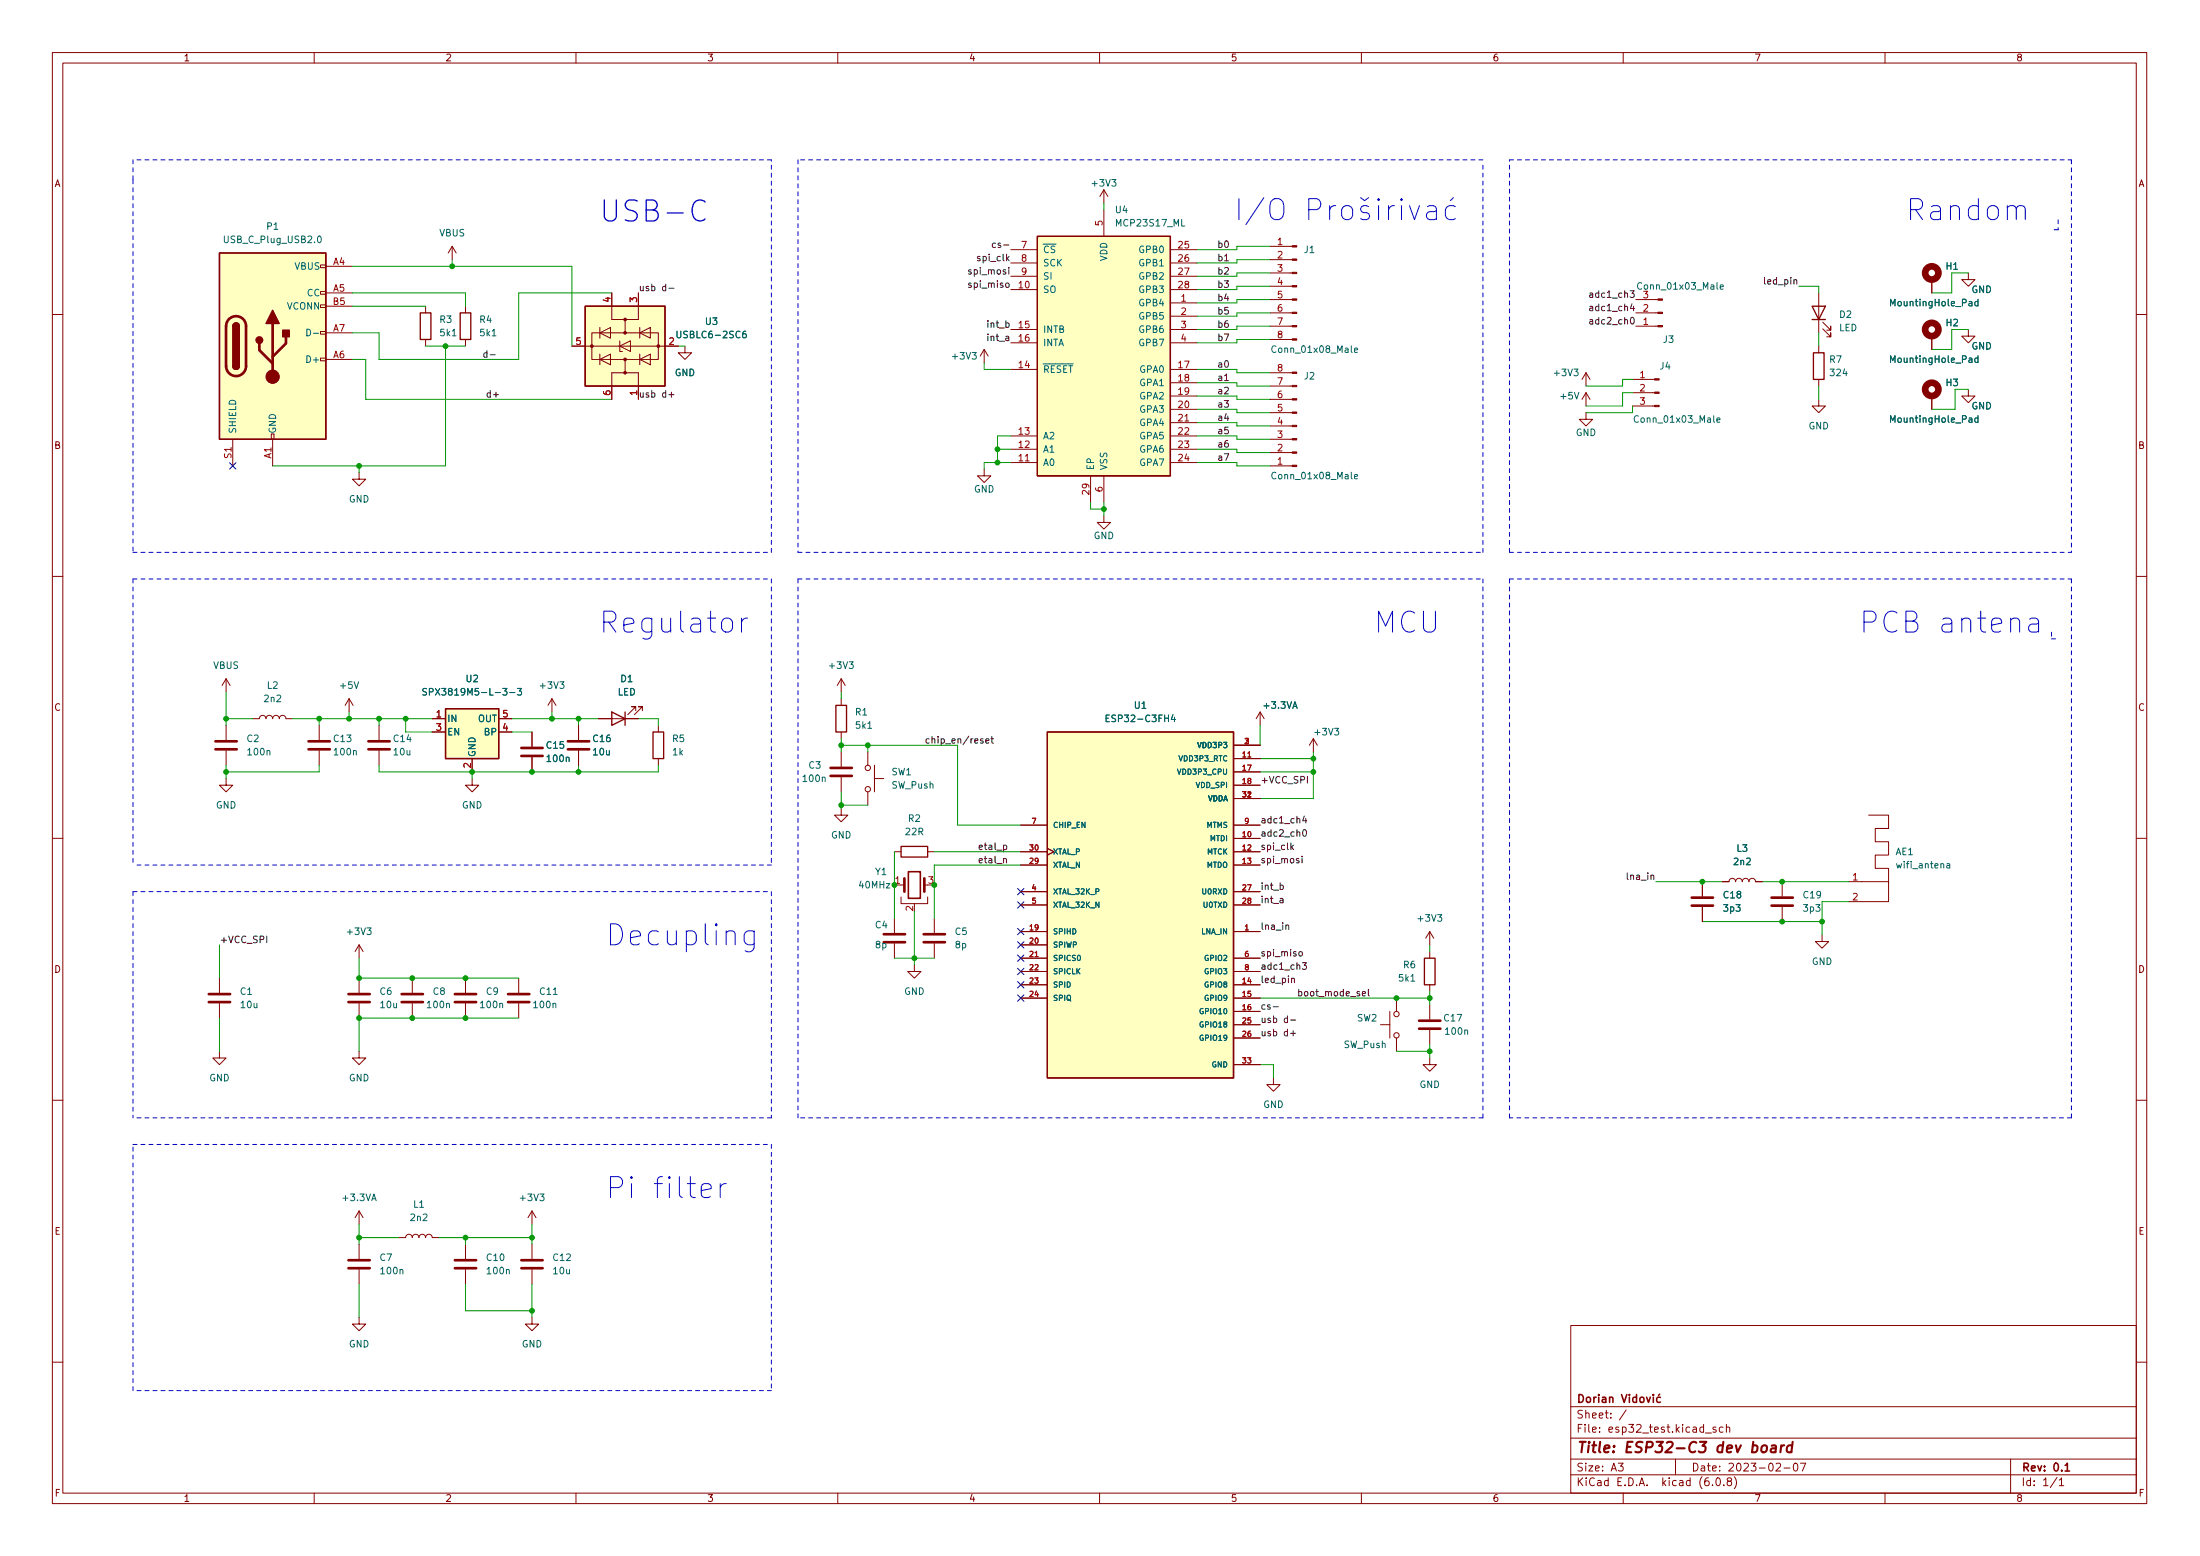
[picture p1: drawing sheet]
<svg xmlns="http://www.w3.org/2000/svg" width="420mm" height="297mm" viewBox="0 0 420 297" stroke-linecap="round" stroke-linejoin="round" font-family="sans-serif">
<g fill="none" stroke="#840000" stroke-width=".19">
<path d="M10 10h400v277h-400zM12 12h396v273h-396zM60 10v2M110 10v2M160 10v2M210 10v2M260 10v2M310 10v2M360 10v2M210.8 36.2l.8 1.3M210.8 36.2v2.6M210.8 36.2l-.7 1.3"/>
<path d="M61.2 58.2h1v.5h-1zM61.2 55.7h1v.5h-1zM61.2 50.6h1v.5h-1zM62.2 50.8h5.1M62.2 55.9h5.1M62.2 58.5h5.1M81.3 58.5v1.2M86.4 47l-.8 1.3M86.4 47v2.6M86.4 47l.7 1.3M88.9 58.5v1.2M116.8 55.9v5.1h2.6v2.5"/>
<path d="M121.9 55.9v5.1h-2.5M193 55.3h5.1M193 47.7h5.1M193 50.2h5.1M193 52.7h5.1M210.8 40v5.1M223.5 57.8h5.1M223.5 55.3h5.1M223.5 47.7h5.1M223.5 50.2h5.1M223.5 52.7h5.1M242.6 57.2h4.2"/>
<path d="M242.6 59.7h4.2M242.6 54.6h4.2M242.6 52.1h4.2M242.6 49.6h4.2M242.6 47h4.2M312.4 57.2h4.2M312.4 59.7h4.2M347.3 55.9v7.6M368.9 53.4v2.5M375.9 52.1v1.3h1.3l-1.3 1.2-1.3-1.2h1.3M10 60h2M61.2 68.4h1v.5h-1z"/>
<path d="M61.2 63.3h1v.5h-1zM62.2 68.6h5.1M62.2 63.5h5.1M81.3 64.8v1.3M88.9 64.8v1.3M109.2 66.1h20.3M113 63.5h12.7v5.1h-12.7zM114.6 68.6l2-1v2zM114.6 63.5l2-1v2.1zM114.6 62.5v2.1M114.6 67.6v2M118.4 66.1l2-1v2z"/>
<path d="M118.4 65.1v2h.5M119.4 68.6v2.6h-2.6v5M119.4 71.2h2.5v5M122.2 68.6l2-1v2zM122.2 63.5l2-1v2.1zM122.2 62.5v2.1M122.2 67.6v2M130.8 66.1v1.2h1.3l-1.3 1.3-1.3-1.3h1.3M188 66.7l-.8 1.3M188 66.7v2.6M188 66.7l.7 1.3M193 70.5h5.1"/>
<path d="M193 62.9h5.1M193 65.4h5.1M223.5 70.5h5.1M223.5 62.9h5.1M223.5 65.4h5.1M223.5 73.1h5.1M223.5 75.6h5.1M223.5 60.4h5.1M223.5 78.1h5.1M242.6 62.3h4.2M242.6 71.2h4.2M242.6 64.8h4.2"/>
<path d="M242.6 73.7h4.2M242.6 76.2h4.2M242.6 78.8h4.2M302.9 78.8v1.2h1.3l-1.3 1.3-1.3-1.3h1.3M302.9 71.2l-.8 1.2M302.9 71.2v2.5M302.9 75v2.5M302.9 71.2l.8 1.2M302.9 75l-.8 1.2M302.9 75l.8 1.2M311.8 77.5h4.2M311.8 75h4.2"/>
<path d="M311.8 72.4h4.2M312.4 62.3h4.2M347.3 76.2v1.3h-1.2l1.2 1.3 1.3-1.3h-1.3M347.3 66.1v1.2M347.3 72.4v1.3M348.1 62.8l1.5 1.5v-.8v.8h-.7M348.1 61.5l1.5 1.5v-.7v.7h-.7M368.9 64.2v2.5M368.9 75.6v2.5M375.9 62.9v1.3h1.3l-1.3 1.2-1.3-1.2h1.3M375.9 74.3v1.3h1.3l-1.3 1.3-1.3-1.3h1.3M408 60h2"/>
<path d="M44.4 83.9v5M51.8 82.8h.5v1.1h-.5zM52.1 83.9v5M68.6 90.2v1.3h1.2l-1.2 1.2-1.3-1.2h1.3M188 89.6v1.2h1.2l-1.2 1.3-1.3-1.3h1.3M193 88.3h5.1M193 85.8h5.1M193 83.2h5.1M208.3 90.8v5.1M210.8 98.5v1.2h1.3l-1.3 1.3-1.3-1.3h1.3M210.8 90.8v5.1M223.5 88.3h5.1"/>
<path d="M223.5 85.8h5.1M223.5 83.2h5.1M223.5 80.7h5.1M242.6 81.3h4.2M242.6 83.9h4.2M242.6 86.4h4.2M242.6 88.9h4.2M10 110h2M408 110h2M43.2 129.6l-.8 1.2M43.2 129.6v2.5M43.2 138.5v2.8"/>
<path d="M43.2 129.6l.7 1.2M48.3 137.2h1.2M49.5 137.2a.64 .64 0 0 1 .7-.6 .64 .64 0 0 1 .6 .6 .64 .64 0 0 1 .6-.6 .64 .64 0 0 1 .7 .6 .64 .64 0 0 1 .6-.6 .64 .64 0 0 1 .6 .6 .64 .64 0 0 1 .7-.6 .64 .64 0 0 1 .6 .6M54.6 137.2h1.3M61 138.5v2.8M66.7 133.4l-.8 1.3M66.7 133.4v2.5M66.7 133.4l.7 1.3M72.4 138.5v2.8M82.5 137.2h2.6M82.5 139.7h2.6M95.2 137.2h2.6"/>
<path d="M95.2 139.7h2.6M101.6 139.7v2.8M105.4 133.4l-.8 1.3M105.4 133.4v2.5M105.4 133.4l.8 1.3M110.5 138.5v2.8M114.3 137.2h7.6M121.4 135.7v-.8h-.8h.8l-1.5 1.5M122.7 135.7v-.8h-.8h.8l-1.5 1.5M125.7 138.5v1.2M160.7 129.6v2.5M160.7 133.4v1.3"/>
<path d="M160.7 139.7v1.3M160.7 129.6l-.8 1.2M160.7 129.6l.7 1.2M240.7 135.9l-.8 1.3M240.7 135.9v2.6M240.7 135.9l.7 1.3M43.2 148.6v1.3h1.2l-1.2 1.3-1.3-1.3h1.3M43.2 143.3v2.8M61 143.3v2.8M72.4 143.3v2.8M90.2 148.6v1.3h1.2l-1.2 1.3-1.3-1.3h1.3M90.2 144.8v2.6"/>
<path d="M101.6 144.6v2.8M110.5 143.3v2.8M125.7 144.8v1.3M160.7 154.3v1.3h1.2l-1.2 1.3-1.3-1.3h1.3M160.7 143.5v2.8M160.7 148.4v2.8M165.7 143.5v2.6M165.7 151.2v2.5M167 148.6h1.8M167 146.1v5.1M194.9 157.5h5.1M235.6 144.8h5.1"/>
<path d="M235.6 147.4h5.1M235.6 149.9h5.1M235.6 142.3h5.1M235.6 152.4h5.1M235.6 157.5h5.1M250.8 141l-.7 1.3M250.8 141v2.5M250.8 141l.8 1.3M356.9 155.6h3.8v2.6h-2.6v2.5h2.6v2.5h-2.6v2.6h2.6v2.5M10 160h2M170.8 162.6h1.3M170.8 175.3v2.8"/>
<path d="M172.1 171.2v1.3h5.1v-1.3M172.1 168.9h.6M176.5 168.9h.7M177.2 162.6h1.2M178.4 175.3v2.8M194.9 162.6h5.1M194.9 177.8h5.1M194.9 165.1h5.1M194.9 170.2h5.1M194.9 172.8h5.1M200 162l1.3 .6-1.3 .6M235.6 160.1h5.1"/>
<path d="M235.6 162.6h5.1M235.6 177.8h5.1M235.6 165.1h5.1M235.6 170.2h5.1M235.6 172.8h5.1M273 177.8v2.6M273 177.8l.8 1.3M273 177.8l-.7 1.3M325.1 168.3v2.8M325.1 173.1v2.8M328.9 168.3h1.3a.64 .64 0 0 1 .6-.6 .64 .64 0 0 1 .7 .6 .64 .64 0 0 1 .6-.6 .64 .64 0 0 1 .6 .6 .64 .64 0 0 1 .7-.6 .64 .64 0 0 1 .6 .6 .64 .64 0 0 1 .6-.6 .64 .64 0 0 1 .7 .6h1.2M340.4 168.3v2.8"/>
<path d="M340.4 173.1v2.8M348 178.5v1.2h1.2l-1.2 1.3-1.3-1.3h1.3M353.1 168.3h7.6v3.8h-7.6M408 160h2M41.9 186.7v2.8M41.9 191.6v2.7M68.6 180.4v2.5M68.6 186.7v2.8M68.6 191.6v2.7M68.6 180.4l-.8 1.2M68.6 180.4l.7 1.2M78.7 186.7v2.8"/>
<path d="M78.7 191.6v2.7M88.9 186.7v2.8M88.9 191.6v2.7M99.1 186.7v2.8M99.1 191.6v2.7M170.8 180.1v2.8M174.6 184.2v1.3h1.3l-1.3 1.2-1.2-1.2h1.2M178.4 180.1v2.8M194.9 188h5.1M194.9 190.5h5.1M194.9 180.4h5.1M194.9 182.9h5.1"/>
<path d="M194.9 185.5h5.1M235.6 195.6h5.1M235.6 188h5.1M235.6 190.5h5.1M235.6 193.1h5.1M235.6 182.9h5.1M235.6 185.5h5.1M235.6 198.2h5.1M263.7 195.6h1.7M265.4 193.1v5.1M266.7 190.5v2.6M266.7 198.2v2.5"/>
<path d="M273 181.6v1.3M273 188v1.3M273 191.8v2.8M273 196.6v2.8M10 210h2M41.9 200.7v1.3h1.3l-1.3 1.2-1.3-1.2h1.3M68.6 200.7v1.3h1.2l-1.2 1.2-1.3-1.2h1.3M235.6 203.2h5.1M243.2 205.8v1.2h1.3l-1.3 1.3-1.3-1.3h1.3M273 202v1.2h-1.2l1.2 1.3 1.3-1.3h-1.3M408 210h2M68.6 231.2l-.8 1.2"/>
<path d="M68.6 231.2v2.5M68.6 237.5v2.8M68.6 231.2l.7 1.2M76.2 236.3h1.3a.64 .64 0 0 1 .6-.7 .64 .64 0 0 1 .6 .7 .64 .64 0 0 1 .7-.7 .64 .64 0 0 1 .6 .7 .64 .64 0 0 1 .6-.7 .64 .64 0 0 1 .7 .7 .64 .64 0 0 1 .6-.7 .64 .64 0 0 1 .6 .7h1.3M88.9 237.5v2.8M101.6 231.2v2.5M101.6 237.5v2.8M101.6 231.2l-.8 1.2M101.6 231.2l.8 1.2M68.6 251.5v1.3h1.2l-1.2 1.2-1.3-1.2h1.3M68.6 242.4v2.7M88.9 242.4v2.7"/>
<path d="M101.6 251.5v1.3h1.3l-1.3 1.2-1.3-1.2h1.3M101.6 242.4v2.7M300 253h108v32h-108zM10 260h2M300 278.5h108M300 274.5h108M300 268.5h108M309.1 279.3h.9l-.5 .6 .4 .1v.7l-.2 .1-.6-.1M310.6 269.1l-1.3 2M320 278.5v3M325.7 273.6h1.1M327.7 272.5l-.3-.1-.3 .2 .1 .2 .5 .2v.3h-.6"/>
<path d="M329.1 272.5l-.5-.1-.2 .3 .1 .6h.6M329.7 272.6l.2-.2 .4 .1v.9M329.7 271.9v1.5M339.2 279.5l.6-.2 .2 .2 .1 .2-1 1.1h1M342.7 279.4l.2-.1a.8 .8 0 0 1 .5 .8 .8 .8 0 0 1-.5 .7 1 1 0 0 1-.2-1.4zM343.8 279.3h1.1l-.7 1.5M384 278.5v6.5M408 260h2M60 285v2M110 285v2M160 285v2M210 285v2"/>
<path d="M260 285v2M300 281.5h108M310 285v2M327.1 283.5v.1M327.9 282.2l.2-.1a.8 .8 0 0 1 .5 .8 .8 .8 0 0 1-.5 .7 1 1 0 0 1-.2-1.4zM329.2 283.5v.1M330.1 282.8l-.2-.3v-.2l.2-.2 .5 .1 .1 .2-.1 .2-.6 .2-.1 .2v.5l.2 .1h.3l.3-.3-.1-.4-.2-.1M331.2 281.9a1.72 1.72 0 0 1 0 2.3M340.7 280.2h1.2M360 285v2M392.9 282l-1.3 2M393.3 282.5l.4-.4v1.5"/>
<path d="M393.3 283.6h.8"/>
<circle cx="165.7" cy="150.7" r=".51"/>
<circle cx="165.7" cy="146.6" r=".51"/>
<circle cx="266.7" cy="197.6" r=".51"/>
<circle cx="266.7" cy="193.6" r=".51"/>
</g>
<g fill="none" stroke="#840000" stroke-width=".3">
<path d="M173.5 166.4h2.3v5.1h-2.3zM301.5 266.2a.76 .76 0 0 1 .9 .8 .76 .76 0 0 1-.9 .7zM303.1 266.8l.4-.1 .3 .3v.4l-.3 .3-.4-.1-.1-.2zM304.4 266.7v1M304.8 266.7l-.3 .1-.1 .2M305.3 266.2v.2M305.3 266.7v1M306 266.8h.6l.1 .9M306.7 267.1h-.5a.29 .29 0 0 0-.2 .3 .29 .29 0 0 0 .2 .3l.5-.1M307.4 266.9l.2-.2 .4 .1v.9M307.4 266.7v1M309.7 266.2l.5 1.5 .5-1.5"/>
<path d="M311.2 266.2v.2M311.2 266.7v1M312.5 266.8l-.4-.1-.3 .3 .2 .6h.5M312.5 266.2v1.5M313.3 266.8l.4-.1 .3 .3v.4l-.3 .3-.4-.1-.1-.2zM314.5 266.7l.3 1 .4-1M315.8 266.2v.2M315.8 266.7v1M317 266.1l-.2 .3M317.1 266.8l-.4-.1-.3 .3 .1 .6h.6M394.4 279.7l.4-.4v1.5M394.4 280.8h.9"/>
</g>
<path d="M336.5 276.1a.52 .52 0 0 1 .6-.2 .52 .52 0 0 1 .4 .4l-.1 .6a.55 .55 0 0 1-.5 .4 .55 .55 0 0 1-.5-.4zM338.4 276h.7v1.2M339.2 276.4l-.7 .1a.4 .4 0 0 0-.3 .3 .4 .4 0 0 0 .2 .4l.7-.1M340.2 275.9l-.2 1.3M340.8 275.9l-.4 .1-.3 .3M342.3 276a.66 .66 0 0 0-1 .3l-.1 .6 .2 .2h.7M342.4 275.2l-.3 2" fill="none" stroke="#840000" stroke-width=".4"/>
<g fill="#ffffc2" stroke="#ffffc2" stroke-width=".19">
<path d="M41.9 48.3h20.3v35.6h-20.3z"/>
<path d="M111.8 58.5h15.2v15.2h-15.2z"/>
<path d="M85.1 135.3h10.1v9.5h-10.1z"/>
<path d="M200 139.7h35.6v66.1h-35.6z"/>
<path d="M198.1 45.1h25.4v45.7h-25.4z"/>
</g>
<g fill="none" stroke="#840000" stroke-width=".25">
<path d="M41.9 48.3h20.3v35.6h-20.3zM80.3 59.7h2v5.1h-2zM87.9 59.7h2v5.1h-2zM111.8 58.5h15.2v15.2h-15.2zM198.1 45.1h25.4v45.7h-25.4zM346.1 58.5h2.5l-1.3 2.5zM44.4 69.9a.64 .64 0 0 0 .7 .6 .64 .64 0 0 0 .6-.6M44.4 62.3a.64 .64 0 0 1 .7-.7 .64 .64 0 0 1 .6 .7M346.1 61h2.5M346.3 67.3h2.1v5.1h-2.1zM85.1 135.3h10.1v9.5h-10.1zM116.8 135.9l2.6 1.3-2.6 1.3z"/>
<path d="M119.4 135.9v2.6M124.7 139.7h2v5.1h-2zM159.6 134.7h2.1v5h-2.1zM200 139.7h35.6v66.1h-35.6zM172.1 161.6h5.1v2h-5.1zM272 182.9h2.1v5.1h-2.1z"/>
</g>
<g fill="none" stroke="#840000" stroke-width=".51">
<path d="M43.7 60.9a1.91 1.91 0 0 1 2.1-.4 1.91 1.91 0 0 1 1.2 1.8v7.6a1.91 1.91 0 0 1-1.9 1.9 1.91 1.91 0 0 1-1.9-1.9v-7.8l.2-.6zM49.5 65.6v1.2l2.6 2.6M52.1 61.8v10.1M54.6 64.3v1.3l-2.5 2.5M41.1 143h4.1M41.1 141.5h4.1M58.9 143h4.1M58.9 141.5h4.1M70.4 143h4M70.4 141.5h4M99.6 144.3h4M99.6 142.8h4"/>
<path d="M108.5 143h4M108.5 141.5h4M158.6 148.1h4.1M158.6 146.6h4.1M168.8 179.9h4M168.8 178.3h4M172.7 167.7v2.5M176.4 179.9h4.1M176.4 178.3h4.1M176.5 167.7v2.5M323.1 172.9h4.1M323.1 171.4h4.1"/>
<path d="M338.3 172.9h4.1M338.3 171.4h4.1M39.9 191.3h4M39.9 189.8h4M66.5 191.3h4.1M66.5 189.8h4.1M76.7 191.3h4.1M76.7 189.8h4.1M86.9 191.3h4M86.9 189.8h4M97 191.3h4.1M97 189.8h4.1"/>
<path d="M271 196.4h4.1M271 194.9h4.1M66.5 242.1h4.1M66.5 240.6h4.1M86.9 242.1h4M86.9 240.6h4M99.6 242.1h4M99.6 240.6h4"/>
</g>
<g fill="#840000" stroke="#840000" stroke-width=".25">
<path d="M44.4 69.9h1.3a.64 .64 0 0 1-.6 .6 .64 .64 0 0 1-.7-.6z"/>
<path d="M44.4 62.3h1.3v7.6h-1.3z"/>
<path d="M44.6 61.8a.64 .64 0 0 1 .7-.1 .64 .64 0 0 1 .4 .6h-1.3z"/>
<path d="M52.1 59.2l1.2 2.6h-2.5z"/>
<path d="M54 63h1.2v1.3h-1.2z"/>
<circle cx="49.5" cy="64.9" r=".63"/>
</g>
<g fill="#840000" stroke="#840000" stroke-width=".19">
<path d="M316.6 57.1h.9v.2h-.9z"/>
<path d="M316.6 59.6h.9v.3h-.9z"/>
<path d="M316.6 62.1h.9v.3h-.9z"/>
<path d="M316 77.4h.9v.2h-.9z"/>
<path d="M316 74.8h.9v.3h-.9z"/>
<path d="M316 72.3h.9v.3h-.9z"/>
<path d="M246.8 64.7h.8v.2h-.8z"/>
<path d="M246.8 62.1h.8v.3h-.8z"/>
<path d="M246.8 59.6h.8v.3h-.8z"/>
<path d="M246.8 57.1h.8v.2h-.8z"/>
<path d="M246.8 54.5h.8v.3h-.8z"/>
<path d="M246.8 52h.8v.2h-.8z"/>
<path d="M246.8 49.4h.8v.3h-.8z"/>
<path d="M246.8 46.9h.8v.3h-.8z"/>
<path d="M246.8 71h.8v.3h-.8z"/>
<path d="M246.8 73.6h.8v.2h-.8z"/>
<path d="M246.8 76.1h.8v.3h-.8z"/>
<path d="M246.8 78.6h.8v.3h-.8z"/>
<path d="M246.8 81.2h.8v.2h-.8z"/>
<path d="M246.8 83.7h.8v.3h-.8z"/>
<path d="M246.8 86.3h.8v.2h-.8z"/>
<path d="M246.8 88.8h.8v.3h-.8z"/>
<circle cx="52.1" cy="71.9" r="1.27"/>
<circle cx="119.4" cy="71.2" r=".25"/>
<circle cx="119.4" cy="68.6" r=".25"/>
<circle cx="125.7" cy="66.1" r=".25"/>
<circle cx="113" cy="66.1" r=".25"/>
<circle cx="119.4" cy="63.5" r=".25"/>
<circle cx="119.4" cy="61" r=".25"/>
</g>
<g fill="none" stroke="#006464" stroke-width=".19">
<path d="M60.7 45.2l.2-.1a.68 .68 0 0 1 .5 .6 .68 .68 0 0 1-.5 .6l-.3-.5zM328.5 54.8l.6-.1v-.3h-.4l-.2 .2 .1 .6h.5M377.8 57.6l-.4-.1-.3 .3 .2 .5h.5M377.8 57.1v1.3M58.6 62.8a.64 .64 0 0 1 .7 .7 .64 .64 0 0 1-.7 .6zM59.9 63.6h.9M129.3 63.2v1.1l.2 .2 .4-.1 .1-.1v-1.1M142.4 63.2l-.3 .1a.86 .86 0 0 0 0 1.2l.4-.1v-.5l-.2-.2h-.2l-.3 .2M258.7 66.9l.6-.2-.1-.2-.3-.1-.2 .2v.6h.5M377.8 68.4l-.4-.1-.3 .3 .2 .5h.5M377.8 79.8h-.4l-.3 .2 .2 .6h.5M377.8 67.9v1.3"/>
<path d="M377.8 79.4v1.2M258.7 91l.6-.1-.1-.3h-.3l-.2 .2v.6h.5M327.9 80.2l.6-.1-.1-.3h-.3l-.2 .2 .1 .6h.4M81.5 131.5l-.5-.1-.2 .1v.4l.5 .2 .2 .3-.3 .3-.5-.1M82 132.1l.6-.1 .1-.2v-.3l-.7-.1v1.3M97.4 132.2h.9M98.8 131.4h.8l-.4 .5 .3 .1v.6l-.1 .1-.6-.1M211.2 137.1h.5M211.8 136.5h-.6v1.3h.6M224 136.4l-.3 .9h.8M224.3 136.9v.9M371.8 164.9h.5l.1 .8"/>
<path d="M372.4 165.2h-.5l-.1 .2 .1 .3h.5"/>
</g>
<g fill="none" stroke="#840000" stroke-width="1.3">
<circle cx="368.9" cy="52.1" r="1.27"/>
<circle cx="368.9" cy="62.9" r="1.27"/>
<circle cx="368.9" cy="74.3" r="1.27"/>
</g>
<g fill="none" stroke="#0f0f0f" stroke-width=".19">
<path d="M127.7 55h1M190.1 46.5l-.3-.1-.3 .2 .1 .6h.5M303.6 58.5h.5l.1 .8M303.6 56h.5l.1 .8M304.2 58.8h-.4l-.2 .2 .2 .3h.4M304.2 56.2l-.4 .1-.2 .2 .2 .3 .4-.1M93.6 67.7h1M127.7 75.3h1M128.2 74.9v.9M303.6 61.1h.5l.1 .8M304.2 61.3l-.4 .1-.2 .2 .2 .3 .4-.1M187.7 141.1l-.3-.1-.1 .2v.2l.4 .1v.3h-.4"/>
<path d="M188.3 141.4l.6-.1-.1-.2-.3-.1-.2 .2v.6h.5M189.2 141h.5M189.4 140.6v1.1l.3 .2M248.9 158.5l.2-.1a.68 .68 0 0 1 .4 .6 .68 .68 0 0 1-.4 .6l-.3-.4zM249.1 155.8l-.3 .9h.8M249.4 156.3v.8M191.7 164l.1-.1h.3l.1 .8M191.7 161.4l.3-.1 .3 .3-.2 .5h-.4M244.5 169h.4l.2 .2-.1 .5h-.5M245.6 176.7l.2-.1h.3v.8M246.7 161.7l.3 .5M247 161.3l-.5 .5"/>
<path d="M248.7 163.5v.1M248.7 163.9v.8M243.2 192.2h.9M246.5 197.3h1M246.5 194.7h1M246.7 186.9l.1-.2 .4 .1v.8M247 196.8v.9M248.2 181.7h.3l.2 .2v.4l-.2 .2-.3-.1-.1-.1zM248.7 183.8h.8l-.4 .5 .3 .1v.5l-.1 .1-.6-.1M260.2 189.7l.6-.1-.1-.3h-.3l-.2 .2v.6h.5M261.3 188.9v1l.2 .2"/>
</g>
<g fill="none" stroke="#0000c2" stroke-width=".19">
<path d="M236.6 37.9v4M241.4 37.7l-3.5 5.2M243.1 38.1a1.33 1.33 0 0 1 1.4-.1 1.33 1.33 0 0 1 .7 1.3v1.3a1.33 1.33 0 0 1-1.3 1.4 1.33 1.33 0 0 1-1.4-1.4v-1.3l.2-.8zM253.9 39.3v2.6M255.1 39.3a1.02 1.02 0 0 0-1.2 .7M256.4 39.6a1.09 1.09 0 0 1 1.1-.4 1.09 1.09 0 0 1 .8 .8v1.2a1.09 1.09 0 0 1-1 .8 1.09 1.09 0 0 1-1.1-.8v-1.2zM259.9 37.7l.7 .6 .8-.6M261.4 39.4l-.4-.1h-.6l-.4 .1-.1 .4 .1 .6 1.4 .4 .2 .4-.2 .5-.4 .2h-.8l-.3-.2M263.3 37.9l-.2 .2 .2 .2 .2-.2-.2-.2v.4M263.3 39.3v2.6M265.2 39.3v2.6M266.3 39.3a1.02 1.02 0 0 0-1.1 .7"/>
<path d="M267.7 37.9l-.2 .2 .2 .2 .2-.2-.2-.2v.4M267.7 39.3v2.6M269.2 39.3l.9 2.6 1-2.6M272.6 39.4l.4-.1h.8l.3 .1 .2 .4v2.1M277.6 37.7l-.6 .6M277.9 39.4l-.3-.1h-.8l-.6 .3-.2 .4v1.2l.4 .5 .4 .2h.8l.3-.2M385.1 39.8l.2-.4 .3-.1h.6l.4 .1 .2 .4v2.1M249.9 40h1.6a1.09 1.09 0 0 0 .8-1 1.09 1.09 0 0 0-.8-1.1h-1.6v4M274.3 40.2l-.4 .2h-.9a.79 .79 0 0 0-.6 .8 .79 .79 0 0 0 .6 .7h.9l.4-.2M141.6 118v2.7M142.8 118a1.02 1.02 0 0 0-1.2 .8M387.6 118.2l.4-.2h.8l.3 .2 .2 .4v2.1"/>
<path d="M389.3 119l-.4 .1h-.9a.79 .79 0 0 0-.6 .8 .79 .79 0 0 0 .6 .8h.9l.4-.2M144 177.7v3.2a1.09 1.09 0 0 1-1.7 .6M144 177.9l-.4-.2h-.7l-.6 .4-.2 .4v1.1l.4 .6 .4 .2h.7l.4-.2M133.9 227.3l1.9-.4-.2-.8-.3-.2h-.8l-.4 .2-.2 .4v1.5l.2 .4 .4 .2h.8l.3-.2M137.6 225.9v2.7M138.7 225.9a1.02 1.02 0 0 0-1.1 .8"/>
</g>
<path d="M134.7 38.6a1.39 1.39 0 0 0-2.3 .5 2.12 2.12 0 0 0 1.1 3.1l1-.2 .2-.2" fill="none" stroke="#0000c2" stroke-width=".25"/>
<g fill="none" stroke="#0000c2" stroke-width=".19" stroke-dasharray=".8 .8">
<path d="M25.4 34.3v71.1M25.4 30.5v3.8M147.3 30.5h-121.9M152.4 30.5v74.9M283.2 30.5h-130.8M288.3 30.5h107.3M395.6 30.5v74.9M393.1 43.9h-1.3M393.1 41.9v2M25.4 110.5v54.6M25.4 105.4h121.9M25.4 110.5h121.9"/>
<path d="M147.3 110.5v54.6M147.3 105.4v-74.9M152.4 105.4h130.8M152.4 110.5h130.8M152.4 110.5v102.9M283.2 110.5v102.9M283.2 105.4v-74.2M288.3 110.5h107.3M288.3 105.4v-74.9M288.3 105.4h107.3M395.6 110.5v102.9M391.8 122h1.3"/>
<path d="M391.8 120.7v1.3M25.4 170.2v43.2M25.4 170.2h121.9M147.3 170.2v43.2M147.3 165.1h-121.9M25.4 218.5h121.9M147.3 213.4h-121.9M147.3 218.5v47M283.2 213.4h-130.8M288.3 213.4v-102.9M395.6 213.4h-107.3M25.4 265.5v-47"/>
<path d="M147.3 265.5h-121.9"/>
</g>
<g fill="none" stroke="#009600" stroke-width=".19">
<path d="M210.8 38.8v1.2M67.3 55.9h21.6v2.6M67.3 50.8h41.9v15.3M67.3 58.5h14M86.4 49.6v1.2M116.8 55.9h-17.7v12.7h-26.7v-5.1h-5.1M242.6 47h-6.4v.7h-7.6M242.6 49.6h-6.4v.6h-7.6M242.6 52.1h-6.4v.6h-7.6M242.6 54.6h-6.4v.7h-7.6M242.6 57.2h-6.4v.6h-7.6M242.6 59.7h-6.4v.7h-7.6"/>
<path d="M343.5 54.6h3.8v1.3M375.9 52.1h-3.2v3.8h-3.8M67.3 68.6h2.5v7.6h47M81.3 66.1h7.6M85.1 66.1v22.8h-33M129.5 66.1h1.3M188 69.3v1.2h5M228.6 70.5h7.6v.7h6.4M228.6 73.1h7.6v.6h6.4M228.6 75.6h7.6v.6h6.4M228.6 78.1h7.6v.7h6.4M242.6 62.3h-6.4v.6h-7.6"/>
<path d="M242.6 64.8h-6.4v.6h-7.6M311.8 77.5v1.3h-8.9M311.8 75h-1.9v2.5h-7M311.8 72.4h-1.9v1.3h-7M347.3 63.5v2.6M347.3 73.7v2.5M375.9 62.9h-3.2v3.8h-3.8M375.9 74.3h-2.5v3.8h-4.5M68.6 88.9v1.3M190.5 85.8h2.5M193 88.3h-5v1.3M193 83.2h-2.5v5.1"/>
<path d="M208.3 95.9v1.3h2.5M210.8 95.9v2.6M228.6 80.7h7.6v.6h6.4M228.6 83.2h7.6v.7h6.4M228.6 85.8h7.6v.6h6.4M228.6 88.3h7.6v.6h6.4M43.2 137.2h5.1M43.2 132.1v6.4M55.9 137.2h26.6M61 137.2v1.3M66.7 135.9v1.3M72.4 137.2v1.3"/>
<path d="M77.5 137.2v2.5h5M97.8 137.2h16.5M97.8 139.7h3.8M105.4 135.9v1.3M110.5 137.2v1.3M121.9 137.2h3.8v1.3M160.7 132.1v1.3M240.7 138.5v3.8M43.2 146.1v2.5M61 146.1v1.3h-17.8M72.4 146.1v1.3h53.3v-1.3M90.2 147.4v1.2"/>
<path d="M110.5 146.1v1.3M160.7 153.7h5M160.7 142.3h22.2v15.2h12M160.7 141v2.5M160.7 151.2v3.1M165.7 142.3v1.2M240.7 147.4h10.1M240.7 144.8h10.1M250.8 143.5v8.9h-10.1M170.8 162.6v12.7M174.6 174v10.2M178.4 162.6h16.5"/>
<path d="M194.9 165.1h-16.5v10.2M316.2 168.3h12.7M325.1 175.9h22.9M336.5 168.3h16.6M353.1 172.1h-5.1v6.4M41.9 180.4v6.3M41.9 194.3v6.4M68.6 182.9v3.8h30.5M99.1 194.3h-30.5v6.4M170.8 182.9h7.6M240.7 190.5h32.3M273 180.4v1.2"/>
<path d="M273 189.3v2.5M273 199.4v2.6M240.7 203.2h2.5v2.6M266.7 200.7h6.3M68.6 233.7v3.8M68.6 236.3h7.6M83.8 236.3h17.8M88.9 236.3v1.2M101.6 233.7v3.8M68.6 245.1v6.4M88.9 245.1v5.1h12.7M101.6 245.1v6.4"/>
</g>
<g fill="none" stroke="#000084" stroke-width=".19">
<path d="M43.8 88.3l1.3 1.2M45.1 88.3l-1.3 1.2M194.3 179.8l1.3 1.2M194.3 169.6l1.3 1.2M194.3 172.1l1.3 1.3M194.3 177.2l1.3 1.2M195.6 179.8l-1.3 1.2M195.6 169.6l-1.3 1.2M195.6 172.1l-1.3 1.3M195.6 177.2l-1.3 1.2M194.3 184.8l1.3 1.3M194.3 182.3l1.3 1.2"/>
<path d="M194.3 187.4l1.3 1.2M194.3 189.9l1.3 1.2M195.6 184.8l-1.3 1.3M195.6 182.3l-1.3 1.2M195.6 187.4l-1.3 1.2M195.6 189.9l-1.3 1.2"/>
</g>
<g fill="#009600" stroke="#009600" stroke-width=".19">
<circle cx="340.4" cy="175.9" r=".46"/>
<circle cx="266.7" cy="190.5" r=".46"/>
<circle cx="250.8" cy="147.4" r=".46"/>
<circle cx="325.1" cy="168.3" r=".46"/>
<circle cx="273" cy="190.5" r=".46"/>
<circle cx="348" cy="175.9" r=".46"/>
<circle cx="340.4" cy="168.3" r=".46"/>
<circle cx="190.5" cy="85.8" r=".46"/>
<circle cx="273" cy="200.7" r=".46"/>
<circle cx="250.8" cy="144.8" r=".46"/>
<circle cx="101.6" cy="147.4" r=".46"/>
<circle cx="88.9" cy="186.7" r=".46"/>
<circle cx="174.6" cy="182.9" r=".46"/>
<circle cx="170.8" cy="168.9" r=".46"/>
<circle cx="78.7" cy="186.7" r=".46"/>
<circle cx="68.6" cy="186.7" r=".46"/>
<circle cx="105.4" cy="137.2" r=".46"/>
<circle cx="110.5" cy="147.4" r=".46"/>
<circle cx="178.4" cy="168.9" r=".46"/>
<circle cx="165.7" cy="142.3" r=".46"/>
<circle cx="160.7" cy="153.7" r=".46"/>
<circle cx="160.7" cy="142.3" r=".46"/>
<circle cx="110.5" cy="137.2" r=".46"/>
<circle cx="190.5" cy="88.3" r=".46"/>
<circle cx="210.8" cy="97.2" r=".46"/>
<circle cx="66.7" cy="137.2" r=".46"/>
<circle cx="43.2" cy="137.2" r=".46"/>
<circle cx="61" cy="137.2" r=".46"/>
<circle cx="43.2" cy="147.4" r=".46"/>
<circle cx="86.4" cy="50.8" r=".46"/>
<circle cx="68.6" cy="88.9" r=".46"/>
<circle cx="85.1" cy="66.1" r=".46"/>
<circle cx="68.6" cy="194.3" r=".46"/>
<circle cx="78.7" cy="194.3" r=".46"/>
<circle cx="68.6" cy="236.3" r=".46"/>
<circle cx="88.9" cy="236.3" r=".46"/>
<circle cx="101.6" cy="236.3" r=".46"/>
<circle cx="101.6" cy="250.2" r=".46"/>
<circle cx="88.9" cy="194.3" r=".46"/>
<circle cx="77.5" cy="137.2" r=".46"/>
<circle cx="72.4" cy="137.2" r=".46"/>
<circle cx="90.2" cy="147.4" r=".46"/>
</g>
<g font-size="5.6" fill="#0000c2">
<text x="114.3" y="42.4">USB-C</text>
<text x="363.9" y="42.1">Random</text>
<text x="114.3" y="120.9">Regulator</text>
<text x="262.3" y="120.9">MCU</text>
<text x="355" y="120.9">PCB antena</text>
<text x="115.6" y="180.5">Decupling</text>
<text x="115.6" y="228.8">Pi filter</text>
</g>
<text font-size="2.8" fill="#840000" x="301" y="277.3">Title: ESP32-C3 dev board</text>
<g font-size="2.1" fill="#840000">
<text x="301" y="273.5">File: esp32_test.kicad_sch</text>
<text x="301" y="270.8">Sheet: /</text>
<text x="301" y="280.9">Size: A3</text>
<text x="323" y="280.9">Date: 2023-02-07</text>
<text x="386" y="280.9">Rev: 0.1</text>
<text x="301" y="283.7">KiCad E.D.A. kicad (6.0.8)</text>
<text x="386" y="283.7">Id: 1/1</text>
</g>
<g font-size="1.8" fill="#840000">
<text x="35" y="11.7">1</text>
<text x="85" y="11.7">2</text>
<text x="135" y="11.7">3</text>
<text x="185" y="11.7">4</text>
<text x="235" y="11.7">5</text>
<text x="285" y="11.7">6</text>
<text x="335" y="11.7">7</text>
<text x="385" y="11.7">8</text>
<text x="10.3" y="35.7">A</text>
<text x="408.3" y="35.7">A</text>
<text x="10.3" y="85.7">B</text>
<text x="408.3" y="85.7">B</text>
<text x="10.3" y="135.7">C</text>
<text x="408.3" y="135.7">C</text>
<text x="10.3" y="185.7">D</text>
<text x="408.3" y="185.7">D</text>
<text x="10.4" y="235.7">E</text>
<text x="408.4" y="235.7">E</text>
<text x="10.4" y="285.7">F</text>
<text x="35" y="286.7">1</text>
<text x="85" y="286.7">2</text>
<text x="135" y="286.7">3</text>
<text x="185" y="286.7">4</text>
<text x="235" y="286.7">5</text>
<text x="285" y="286.7">6</text>
<text x="335" y="286.7">7</text>
<text x="385" y="286.7">8</text>
<text x="408.4" y="285.7">F</text>
</g>
<g font-size="1.8" fill="#006464">
<text x="208.7" y="35.6">+3V3</text>
<text x="213.1" y="40.7">U4</text>
<text x="43.1" y="46.4">USB_C_Plug_USB2.0</text>
<text x="51" y="43.9">P1</text>
<text x="83.9" y="45.1">VBUS</text>
<text x="213.4" y="43.2">MCP23S17_ML</text>
<text x="56.3" y="51.5">VBUS</text>
<text x="199.1" y="48.3">~{CS}</text>
<text x="199.1" y="50.8">SCK</text>
<text x="199.1" y="53.4">SI</text>
<text x="211.5" y="49.9" transform="rotate(-90 211.5 49.9)">VDD</text>
<text x="217.7" y="48.3">GPB0</text>
<text x="217.7" y="50.8">GPB1</text>
<text x="217.7" y="53.4">GPB2</text>
<text x="249.1" y="48.3">J1</text>
<text x="371.7" y="51.5">H1</text>
<text x="54.8" y="59.1">VCONN</text>
<text x="58.7" y="56.6">CC</text>
<text x="199.1" y="55.9">SO</text>
<text x="217.7" y="58.5">GPB4</text>
<text x="217.7" y="55.9">GPB3</text>
<text x="313.3" y="55.3">Conn_01x03_Male</text>
<text x="361.4" y="58.5">MountingHole_Pad</text>
<text x="376.5" y="55.9">GND</text>
<text x="84" y="61.6">R3</text>
<text x="84.1" y="64.2">5k1</text>
<text x="91.6" y="61.6">R4</text>
<text x="91.8" y="64.2">5k1</text>
<text x="129.8" y="64.6">USBLC6-2SC6</text>
<text x="134.8" y="62">U3</text>
<text x="199.1" y="63.5">INTB</text>
<text x="217.7" y="61">GPB5</text>
<text x="217.7" y="63.5">GPB6</text>
<text x="317.7" y="65.4">J3</text>
<text x="351.2" y="63.2">LED</text>
<text x="351.3" y="60.7">D2</text>
<text x="371.7" y="62.3">H2</text>
<text x="58.9" y="69.3">D+</text>
<text x="128.8" y="71.8">GND</text>
<text x="182.1" y="68.6">+3V3</text>
<text x="199.1" y="71.2">~{RESET}</text>
<text x="199.1" y="66.1">INTA</text>
<text x="217.7" y="71.2">GPA0</text>
<text x="217.7" y="66.1">GPB7</text>
<text x="243.4" y="67.3">Conn_01x08_Male</text>
<text x="297" y="71.8">+3V3</text>
<text x="317.1" y="70.5">J4</text>
<text x="349.4" y="69.3">R7</text>
<text x="349.7" y="71.8">324</text>
<text x="361.4" y="69.3">MountingHole_Pad</text>
<text x="376.5" y="66.7">GND</text>
<text x="217.7" y="73.7">GPA1</text>
<text x="217.7" y="76.2">GPA2</text>
<text x="249.1" y="72.4">J2</text>
<text x="298.1" y="76.2">+5V</text>
<text x="371.7" y="73.7">H3</text>
<text x="45.1" y="82.8" transform="rotate(-90 45.1 82.8)">SHIELD</text>
<text x="52.7" y="82.8" transform="rotate(-90 52.7 82.8)">GND</text>
<text x="199.1" y="83.9">A2</text>
<text x="217.7" y="78.8">GPA3</text>
<text x="217.7" y="81.3">GPA4</text>
<text x="217.7" y="83.9">GPA5</text>
<text x="300.9" y="83.2">GND</text>
<text x="312.6" y="80.7">Conn_01x03_Male</text>
<text x="345.4" y="82">GND</text>
<text x="361.4" y="80.7">MountingHole_Pad</text>
<text x="376.5" y="78.1">GND</text>
<text x="199.1" y="88.9">A0</text>
<text x="199.1" y="86.4">A1</text>
<text x="208.9" y="89.8" transform="rotate(-90 208.9 89.8)">EP</text>
<text x="211.5" y="89.8" transform="rotate(-90 211.5 89.8)">VSS</text>
<text x="217.7" y="86.4">GPA6</text>
<text x="217.7" y="88.9">GPA7</text>
<text x="66.6" y="95.9">GND</text>
<text x="186" y="94">GND</text>
<text x="243.4" y="91.5">Conn_01x08_Male</text>
<text x="208.9" y="102.9">GND</text>
<text x="40.7" y="127.7">VBUS</text>
<text x="51" y="131.5">L2</text>
<text x="65.1" y="131.5">+5V</text>
<text x="89" y="130.2">U2</text>
<text x="103.3" y="131.5">+3V3</text>
<text x="118.6" y="130.2">D1</text>
<text x="158.6" y="127.7">+3V3</text>
<text x="50.5" y="134">2n2</text>
<text x="82.8" y="132.8">SPX3819M5-L-3-3</text>
<text x="85.3" y="137.8">IN</text>
<text x="91.3" y="137.8">OUT</text>
<text x="117.9" y="132.8">LED</text>
<text x="163.4" y="136.6">R1</text>
<text x="212" y="137.8">ESP32-C3FH4</text>
<text x="216.7" y="135.3">U1</text>
<text x="241.5" y="135.3">+3.3VA</text>
<text x="47.2" y="141.6">C2</text>
<text x="63.8" y="141.6">C13</text>
<text x="75.2" y="141.6">C14</text>
<text x="85.3" y="140.4">EN</text>
<text x="92.5" y="140.4">BP</text>
<text x="104.4" y="142.9">C15</text>
<text x="113.3" y="141.6">C16</text>
<text x="128.5" y="141.6">R5</text>
<text x="163.5" y="139.1">5k1</text>
<text x="251.3" y="140.4">+3V3</text>
<text x="47.4" y="144.2">100n</text>
<text x="64" y="144.2">100n</text>
<text x="75.3" y="144.2">10u</text>
<text x="90.8" y="144.6" transform="rotate(-90 90.8 144.6)">GND</text>
<text x="104.6" y="145.5">100n</text>
<text x="113.4" y="144.2">10u</text>
<text x="128.5" y="144.2">1k</text>
<text x="153.5" y="149.3">100n</text>
<text x="154.5" y="146.7">C3</text>
<text x="170.3" y="148">SW1</text>
<text x="41.2" y="154.3">GND</text>
<text x="88.2" y="154.3">GND</text>
<text x="170.3" y="150.5">SW_Push</text>
<text x="158.7" y="160.1">GND</text>
<text x="173" y="159.4">22R</text>
<text x="173.5" y="156.9">R2</text>
<text x="167.2" y="167">Y1</text>
<text x="331.2" y="165.1">2n2</text>
<text x="331.7" y="162.6">L3</text>
<text x="362" y="163.2">AE1</text>
<text x="362.5" y="165.8">wifi_antena</text>
<text x="164.2" y="169.6">40MHz</text>
<text x="329.2" y="171.5">C18</text>
<text x="344.5" y="171.5">C19</text>
<text x="66.5" y="178.5">+3V3</text>
<text x="167.2" y="177.2">C4</text>
<text x="182.4" y="178.5">C5</text>
<text x="271" y="175.9">+3V3</text>
<text x="329.3" y="174">3p3</text>
<text x="344.5" y="174">3p3</text>
<text x="167.2" y="181">8p</text>
<text x="182.5" y="181">8p</text>
<text x="268.1" y="184.8">R6</text>
<text x="346" y="184.2">GND</text>
<text x="45.9" y="189.9">C1</text>
<text x="72.6" y="189.9">C6</text>
<text x="82.7" y="189.9">C8</text>
<text x="92.9" y="189.9">C9</text>
<text x="103.2" y="189.9">C11</text>
<text x="172.7" y="189.9">GND</text>
<text x="267.2" y="187.4">5k1</text>
<text x="46.1" y="192.4">10u</text>
<text x="72.7" y="192.4">10u</text>
<text x="81.7" y="192.4">100n</text>
<text x="91.9" y="192.4">100n</text>
<text x="102.1" y="192.4">100n</text>
<text x="259.2" y="195">SW2</text>
<text x="275.9" y="195">C17</text>
<text x="276.2" y="197.5">100n</text>
<text x="256.7" y="200.1">SW_Push</text>
<text x="39.9" y="206.4">GND</text>
<text x="66.6" y="206.4">GND</text>
<text x="271.1" y="207.7">GND</text>
<text x="241.2" y="211.5">GND</text>
<text x="65.6" y="229.3">+3.3VA</text>
<text x="78.5" y="233.1">2n2</text>
<text x="79" y="230.5">L1</text>
<text x="99.5" y="229.3">+3V3</text>
<text x="72.6" y="240.7">C7</text>
<text x="72.8" y="243.2">100n</text>
<text x="93" y="240.7">C10</text>
<text x="93.2" y="243.2">100n</text>
<text x="105.7" y="240.7">C12</text>
<text x="105.7" y="243.2">10u</text>
<text x="66.6" y="257.2">GND</text>
<text x="99.6" y="257.2">GND</text>
</g>
<g font-size="1.8" fill="#0f0f0f">
<text x="190.5" y="47.3">cs-</text>
<text x="232.4" y="47.3">b0</text>
<text x="185.4" y="52.4">spi_mosi</text>
<text x="187" y="49.9">spi_clk</text>
<text x="232.4" y="49.9">b1</text>
<text x="232.4" y="52.4">b2</text>
<text x="121.9" y="55.6">usb d-</text>
<text x="185.4" y="54.9">spi_miso</text>
<text x="232.4" y="54.9">b3</text>
<text x="232.4" y="57.5">b4</text>
<text x="304.4" y="59.4">adc1_ch4</text>
<text x="304.4" y="56.8">adc1_ch3</text>
<text x="337.3" y="54.3">led_pin</text>
<text x="188.8" y="62.6">int_b</text>
<text x="188.9" y="65.1">int_a</text>
<text x="232.4" y="60">b5</text>
<text x="232.4" y="62.6">b6</text>
<text x="232.4" y="65.1">b7</text>
<text x="304.4" y="61.9">adc2_ch0</text>
<text x="92.1" y="68.3">d-</text>
<text x="232.4" y="70.2">a0</text>
<text x="92.7" y="75.9">d+</text>
<text x="121.9" y="75.9">usb d+</text>
<text x="232.4" y="72.7">a1</text>
<text x="232.4" y="75.3">a2</text>
<text x="232.4" y="77.8">a3</text>
<text x="232.4" y="80.3">a4</text>
<text x="232.4" y="82.9">a5</text>
<text x="232.4" y="85.4">a6</text>
<text x="232.4" y="88">a7</text>
<text x="176.5" y="141.9">chip_en/reset</text>
<text x="240.7" y="149.5">+VCC_SPI</text>
<text x="240.7" y="157.2">adc1_ch4</text>
<text x="240.7" y="159.7">adc2_ch0</text>
<text x="186.7" y="164.8">etal_n</text>
<text x="186.7" y="162.2">etal_p</text>
<text x="240.7" y="162.2">spi_clk</text>
<text x="240.7" y="164.8">spi_mosi</text>
<text x="311.1" y="168">lna_in</text>
<text x="240.7" y="172.4">int_a</text>
<text x="240.7" y="169.9">int_b</text>
<text x="240.7" y="177.5">lna_in</text>
<text x="41.9" y="180">+VCC_SPI</text>
<text x="240.7" y="185.1">adc1_ch3</text>
<text x="240.7" y="182.6">spi_miso</text>
<text x="240.7" y="187.6">led_pin</text>
<text x="247.6" y="190.2">boot_mode_sel</text>
<text x="240.7" y="197.8">usb d+</text>
<text x="240.7" y="195.3">usb d-</text>
<text x="240.7" y="192.7">cs-</text>
</g>
<g font-size="1.8" fill="#a90000">
<text x="195.1" y="47.4">7</text>
<text x="210.6" y="43.1" transform="rotate(-90 210.6 43.1)">5</text>
<text x="225.1" y="47.4">25</text>
<text x="244" y="46.8">1</text>
<text x="63.6" y="50.6">A4</text>
<text x="195.1" y="49.9">8</text>
<text x="195.1" y="52.5">9</text>
<text x="225.1" y="49.9">26</text>
<text x="225.1" y="52.5">27</text>
<text x="244" y="49.3">2</text>
<text x="244" y="51.9">3</text>
<text x="63.6" y="55.7">A5</text>
<text x="63.6" y="58.2">B5</text>
<text x="116.6" y="57.7" transform="rotate(-90 116.6 57.7)">4</text>
<text x="121.7" y="57.7" transform="rotate(-90 121.7 57.7)">3</text>
<text x="194.6" y="55">10</text>
<text x="225.1" y="55">28</text>
<text x="225.6" y="57.6">1</text>
<text x="244" y="54.4">4</text>
<text x="244" y="56.9">5</text>
<text x="244" y="59.5">6</text>
<text x="313.8" y="59.5">2</text>
<text x="313.8" y="56.9">3</text>
<text x="63.6" y="63.3">A7</text>
<text x="110" y="65.8">5</text>
<text x="127.8" y="65.8">2</text>
<text x="194.6" y="62.6">15</text>
<text x="194.6" y="65.2">16</text>
<text x="225.6" y="60.1">2</text>
<text x="225.6" y="62.6">3</text>
<text x="225.6" y="65.2">4</text>
<text x="244" y="62">7</text>
<text x="244" y="64.6">8</text>
<text x="313.8" y="62">1</text>
<text x="63.6" y="68.4">A6</text>
<text x="194.6" y="70.3">14</text>
<text x="225.1" y="70.3">17</text>
<text x="244" y="70.9">8</text>
<text x="116.6" y="75.5" transform="rotate(-90 116.6 75.5)">6</text>
<text x="121.7" y="75.5" transform="rotate(-90 121.7 75.5)">1</text>
<text x="225.1" y="72.8">18</text>
<text x="225.1" y="75.3">19</text>
<text x="225.1" y="77.9">20</text>
<text x="244" y="76">6</text>
<text x="244" y="73.4">7</text>
<text x="313.2" y="72.2">1</text>
<text x="313.2" y="74.7">2</text>
<text x="313.2" y="77.3">3</text>
<text x="194.6" y="83">13</text>
<text x="225.1" y="80.4">21</text>
<text x="225.1" y="83">22</text>
<text x="244" y="83.6">3</text>
<text x="244" y="81.1">4</text>
<text x="244" y="78.5">5</text>
<text x="44.2" y="87.5" transform="rotate(-90 44.2 87.5)">S1</text>
<text x="51.8" y="87.5" transform="rotate(-90 51.8 87.5)">A1</text>
<text x="194.6" y="88">11</text>
<text x="194.6" y="85.5">12</text>
<text x="225.1" y="85.5">23</text>
<text x="225.1" y="88">24</text>
<text x="244" y="88.7">1</text>
<text x="244" y="86.1">2</text>
<text x="208" y="94.4" transform="rotate(-90 208 94.4)">29</text>
<text x="210.6" y="93.9" transform="rotate(-90 210.6 93.9)">6</text>
<text x="83.3" y="136.9">1</text>
<text x="96" y="136.9">5</text>
<text x="83.3" y="139.5">3</text>
<text x="96" y="139.5">4</text>
<text x="89.9" y="146.6" transform="rotate(-90 89.9 146.6)">2</text>
<text x="171" y="168.7">1</text>
<text x="174.4" y="173.9" transform="rotate(-90 174.4 173.9)">2</text>
<text x="177.3" y="168.7">3</text>
<text x="353.8" y="168.1">1</text>
<text x="353.8" y="171.9">2</text>
</g>
<g font-size="1.4" fill="#006464">
<text x="229.1" y="142.8">VDD3P3</text>
<text x="225.3" y="147.9">VDD3P3_CPU</text>
<text x="225.4" y="145.3">VDD3P3_RTC</text>
<text x="228.5" y="150.4">VDD_SPI</text>
<text x="230.6" y="152.9">VDDA</text>
<text x="201" y="158">CHIP_EN</text>
<text x="230.4" y="158">MTMS</text>
<text x="231.1" y="160.6">MTDI</text>
<text x="201" y="165.6">XTAL_N</text>
<text x="201" y="163.1">XTAL_P</text>
<text x="230.4" y="165.6">MTDO</text>
<text x="230.5" y="163.1">MTCK</text>
<text x="201" y="170.7">XTAL_32K_P</text>
<text x="201" y="173.3">XTAL_32K_N</text>
<text x="229.8" y="170.7">U0RXD</text>
<text x="229.9" y="173.3">U0TXD</text>
<text x="201" y="178.3">SPIHD</text>
<text x="229.5" y="178.3">LNA_IN</text>
<text x="201" y="180.9">SPIWP</text>
<text x="201" y="183.4">SPICS0</text>
<text x="201" y="186">SPICLK</text>
<text x="230.2" y="183.4">GPIO2</text>
<text x="230.2" y="186">GPIO3</text>
<text x="201" y="188.5">SPID</text>
<text x="201" y="191">SPIQ</text>
<text x="230.2" y="188.5">GPIO8</text>
<text x="230.2" y="191">GPIO9</text>
<text x="229.5" y="193.6">GPIO10</text>
<text x="229.5" y="196.1">GPIO18</text>
<text x="229.5" y="198.7">GPIO19</text>
<text x="231.4" y="203.7">GND</text>
</g>
<g font-size="1.4" fill="#a90000">
<text x="237.7" y="142">2</text>
<text x="237.3" y="144.6">11</text>
<text x="237.3" y="147.1">17</text>
<text x="237.3" y="149.6">18</text>
<text x="237.3" y="152.2">31</text>
<text x="238.1" y="152.2">2</text>
<text x="197.1" y="157.3">7</text>
<text x="237.3" y="159.8">10</text>
<text x="237.7" y="157.3">9</text>
<text x="196.7" y="164.9">29</text>
<text x="196.7" y="162.3">30</text>
<text x="237.3" y="162.3">12</text>
<text x="237.3" y="164.9">13</text>
<text x="197.1" y="170">4</text>
<text x="197.1" y="172.5">5</text>
<text x="237.3" y="170">27</text>
<text x="237.3" y="172.5">28</text>
<text x="196.7" y="177.6">19</text>
<text x="237.7" y="177.6">1</text>
<text x="196.7" y="180.1">20</text>
<text x="196.7" y="182.7">21</text>
<text x="196.7" y="185.2">22</text>
<text x="237.7" y="182.7">6</text>
<text x="237.7" y="185.2">8</text>
<text x="196.7" y="187.7">23</text>
<text x="196.7" y="190.3">24</text>
<text x="237.3" y="187.7">14</text>
<text x="237.3" y="190.3">15</text>
<text x="237.3" y="192.8">16</text>
<text x="237.3" y="195.4">25</text>
<text x="237.3" y="197.9">26</text>
<text x="237.3" y="203">33</text>
</g>
</svg>
